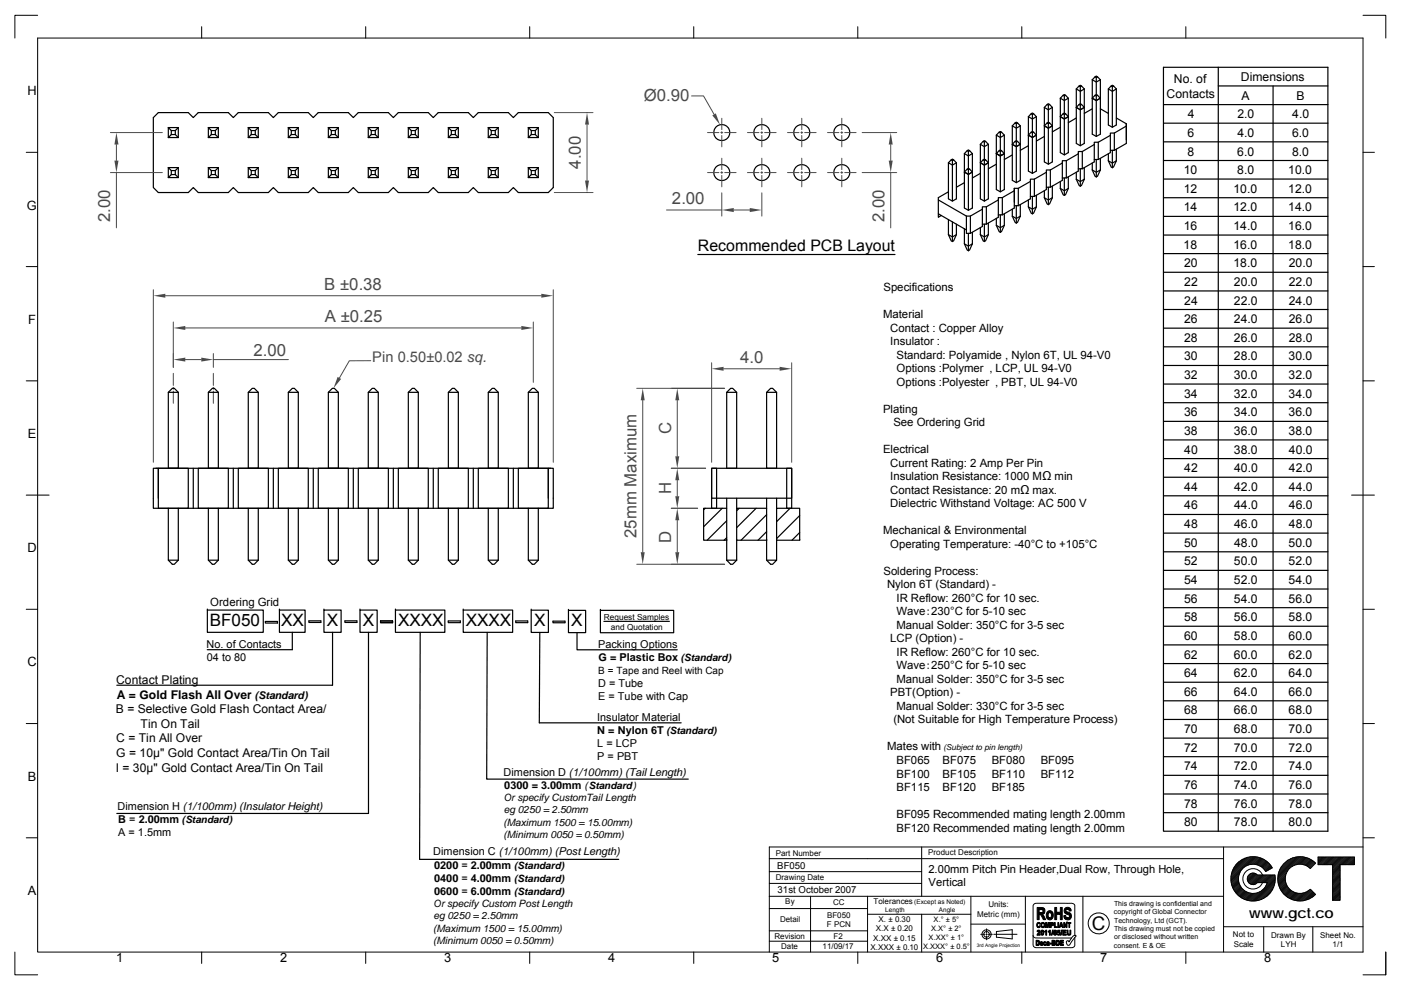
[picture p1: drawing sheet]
<svg xmlns="http://www.w3.org/2000/svg" width="297mm" height="210mm" viewBox="0 0 297 210" stroke-linecap="round" stroke-linejoin="round" font-family="sans-serif">
<path d="M36.7 75v2.9M39.3 76.3h3.4M45.2 75v2.9M45.2 76.3h16" fill="none" stroke="#4b4b4b" stroke-width=".21"/>
<g fill="#4b4b4b">
<path d="M36.7 76.3l2.6-.5v.9z"/>
<path d="M42.7 75.8l2.5 .5-2.5 .4z"/>
</g>
<path d="M32.5 61.5v36.6M35.1 62.7h79.7M117.3 61.5v36.6" fill="none" stroke="#4b4b4b" stroke-width=".21"/>
<g fill="#4b4b4b">
<path d="M114.8 62.3l2.5 .4-2.5 .4z"/>
<path d="M32.5 62.7l2.6-.4v.8z"/>
</g>
<path d="M36.7 79.2v2.6M45.2 79.2v2.6M36.7 82.2v.4M36.7 83v2.5M45.2 82.2v.4M45.2 83v2.5M142.3 107.8h5.6M142.3 119.7h11.3M143.6 110.3v6.8" fill="none" stroke="#4b4b4b" stroke-width=".21"/>
<g fill="#4b4b4b">
<path d="M143.6 107.8l.4 2.5h-.8z"/>
<path d="M143.2 117.1h.8l-.4 2.6z"/>
</g>
<path d="M142.3 82.4h11.3M142.3 99.3h7.3M143.6 84.9v11.9" fill="none" stroke="#4b4b4b" stroke-width=".21"/>
<g fill="#4b4b4b">
<path d="M143.6 82.4l.4 2.5h-.8z"/>
<path d="M143.2 96.8h.8l-.4 2.5z"/>
</g>
<path d="M142.3 99.3h7.3M142.3 107.8h5.6M143.6 101.9v3.3" fill="none" stroke="#4b4b4b" stroke-width=".21"/>
<g fill="#4b4b4b">
<path d="M143.2 105.2h.8l-.4 2.6z"/>
<path d="M143.6 99.3l.4 2.6h-.8z"/>
</g>
<g fill="none" stroke="#000" stroke-width=".25">
<path d="M33.6 99.3h6.3v8.5h-6.3zM35.7 83.2h2.1M36.5 82.4h.5l.8 .8v16.1h-2.1v-16.1zM42 99.3h6.4v8.5h-6.4zM44.2 83.2h2.1M45 82.4h.4l.9 .8v16.1h-2.1v-16.1zM50.5 99.3h6.4v8.5h-6.4zM52.6 83.2h2.2M53.5 82.4h.4l.9 .8v16.1h-2.2v-16.1zM59 99.3h6.4v8.5h-6.4zM61.1 83.2h2.1M62 82.4h.4l.8 .8v16.1h-2.1v-16.1z"/>
<path d="M67.5 99.3h6.4v8.5h-6.4zM69.6 83.2h2.1M70.5 82.4h.4l.8 .8v16.1h-2.1v-16.1zM76 99.3h6.3v8.5h-6.3zM78.1 83.2h2.1M78.9 82.4h.5l.8 .8v16.1h-2.1v-16.1zM84.5 99.3h6.3v8.5h-6.3zM86.6 83.2h2.1M87.4 82.4h.4l.9 .8v16.1h-2.1v-16.1zM92.9 99.3h6.4v8.5h-6.4zM95.1 83.2h2.1M95.9 82.4h.4l.9 .8v16.1h-2.1v-16.1z"/>
<path d="M101.4 99.3h6.4v8.5h-6.4zM103.5 83.2h2.1M104.4 82.4h.4l.8 .8v16.1h-2.1v-16.1zM109.9 99.3h6.3v8.5h-6.3zM112 83.2h2.1M112.9 82.4h.4l.8 .8v16.1h-2.1v-16.1zM150.9 99.3h1v8.5h-1zM150.9 99.3h17v6.4h-17zM154.1 83.2l.8-.8h.4l.9 .8v16.1h-2.1v-16.1h2.1M162.5 83.2h2.2M163.4 82.4h.4l.9 .8v16.1h-2.2v-16.1zM166.8 99.3h1.1v8.5h-1.1z"/>
<path d="M32.5 105.7v-6.4h1.1v6.4M35.7 107.8v11h2.1M35.7 118.8l.8 .9h.5l.8-.9M37.8 107.8v11M44.2 107.8v11l.8 .9h.4l.9-.9M44.2 118.8h2.1M46.3 107.8v11M52.6 107.8v11l.9 .9h.4l.9-.9M52.6 118.8h2.2M54.8 107.8v11M61.1 107.8v11l.9 .9h.4l.8-.9M61.1 118.8h2.1"/>
<path d="M63.2 107.8v11M69.6 107.8v11l.9 .9h.4l.8-.9M69.6 118.8h2.1M71.7 107.8v11M78.1 107.8v11l.8 .9h.5l.8-.9M78.1 118.8h2.1M80.2 107.8v11M86.6 107.8v11l.8 .9h.4l.9-.9M86.6 118.8h2.1M88.7 107.8v11M95.1 107.8v11l.8 .9h.4l.9-.9M95.1 118.8h2.1"/>
<path d="M97.2 107.8v11M103.5 107.8v11l.9 .9h.4l.8-.9M103.5 118.8h2.1M105.6 107.8v11M112 107.8v11l.9 .9h.4l.8-.9M112 118.8h2.1M114.1 107.8v11M116.2 105.7v-6.4h1.1v6.4M149.2 107.8h4.9v6.8h-4.9zM149.5 107.8l-.3 .3M153.1 107.8l-3.9 3.9M154.1 114.6h.1"/>
<path d="M154.1 105.7v2.1M154.1 114.6v4.2M154.1 118.8h2.1M154.1 110.5l-4.2 4.1M154.1 114.1l-.6 .5M156.2 118.8l-.9 .9h-.4l-.8-.9M156.2 105.7v2.1M156.2 114.6v4.2M156.2 107.8h6.3v6.8h-6.3zM156.7 107.8l-.5 .5M160.3 107.8l-4.1 4.1M162.5 114.6h.1"/>
<path d="M162.5 114.6v4.2l.9 .9h.4l.9-.9h-2.2M162.5 105.7v2.1M162.5 109.2l-5.4 5.4M162.5 112.8l-1.8 1.8M164.7 107.8h4.8v6.8h-4.8zM164.7 105.7v2.1M164.7 114.6v4.2M167.5 107.8l-2.8 2.8M169.5 114.6h.1M169.5 113l-1.6 1.6M169.5 109.4l-4.8 4.8"/>
</g>
<path d="M36.7 68.3v9.6M39.3 69.6h71.2M113.1 68.3v12.8" fill="none" stroke="#4b4b4b" stroke-width=".21"/>
<g fill="#4b4b4b">
<path d="M36.7 69.6l2.6-.5v.9z"/>
<path d="M110.5 69.1l2.6 .5-2.6 .4z"/>
<path d="M71.6 80l.7 .4-1.6 2z"/>
</g>
<path d="M78.6 76.5h-4.5l-2.1 3.7M150.9 76.9v21.2M153.4 78.2h11.9M167.9 76.9v21.2" fill="none" stroke="#4b4b4b" stroke-width=".21"/>
<path d="M33 99.3h83.8M41 99.3v8.5M49.5 99.3v8.5M58 99.3v8.5M66.4 99.3v8.5M74.9 99.3v8.5M83.4 99.3v8.5M91.9 99.3v8.5M100.4 99.3v8.5M108.8 99.3v8.5M32.5 105.7v2.1h84.8v-2.1" fill="none" stroke="#000" stroke-width=".25"/>
<g fill="#4b4b4b">
<path d="M150.9 78.2l2.5-.4v.8z"/>
<path d="M165.3 77.8l2.6 .4-2.6 .4z"/>
</g>
<g fill="none" stroke="#000" stroke-width=".25">
<path d="M228.2 18.9v11.5l.8 .5 .9-.5v-11.5M228.2 18.9l.8 .5 .9-.5M228.8 18.2l.2-.1 .3 .1M229 18.4l-.2-.2-.6 .7M229 18.4l.3-.2 .6 .7M229 18.4v3.6M231.6 16.9v11.6l.8 .4 .9-.4v-11.6M231.6 16.9l.8 .5 .9-.5M232.2 16.3l.2-.2 .3 .2M232.4 16.4l-.2-.1-.6 .6M232.4 16.4l.3-.1 .6 .6M232.4 16.4v3.7"/>
<path d="M235 18.9v7.6l.8 .5 .9-.5v-7.6M235 18.9l.8 .5 .9-.5M235.6 18.2l.2-.1 .3 .1M235.8 18.4l-.2-.2-.6 .7M235.8 18.4l.3-.2 .6 .7M235.8 18.4v8.6M32.5 24.9l1.1-1h6.3l1.1 1 1-1h6.4l1.1 1 1-1h6.4l1.1 1 1-1h6.4l1 1 1.1-1h6.4l1 1 1.1-1h6.3l1.1 1 1.1-1h6.3l1.1 1 1-1h6.4l1.1 1 1-1h6.4l1 1 1.1-1h6.3l1.1 1v14.9l-1.1 1h-6.3l-1.1-1-1 1h-6.4l-1-1-1.1 1h-6.4l-1-1-1.1 1h-6.3l-1.1-1-1.1 1h-6.3l-1.1-1-1 1h-6.4l-1.1-1-1 1h-6.4l-1-1-1.1 1h-6.4l-1-1-1.1 1h-6.4l-1-1-1.1 1h-6.3l-1.1-1zM35.7 27.1v2.1M35.7 35.5v2.2M35.7 27.1h2.1M35.7 27.1l.6 .6M35.7 35.5h2.1"/>
<path d="M35.7 35.5l.6 .7M35.7 29.2h2.1M35.7 37.7h2.1M36.3 27.7v.8M36.3 36.2v.8M36.3 27.7h.9M36.3 28.5l-.6 .7M36.3 36.2h.9M36.3 37l-.6 .7M36.3 28.5h.9M36.3 37h.9M37.2 27.7v.8"/>
<path d="M37.2 36.2v.8M37.2 28.5l.6 .7M37.2 37l.6 .7M37.8 27.1v2.1M37.8 35.5v2.2M37.8 27.1l-.6 .6M37.8 35.5l-.6 .7M44.2 27.1h2.1M44.2 35.5l.6 .7M44.2 35.5h2.1M44.2 27.1v2.1M44.2 35.5v2.2"/>
<path d="M44.2 27.1l.6 .6M44.2 29.2h2.1M44.2 37.7h2.1M44.8 27.7h.9M44.8 36.2h.9M44.8 28.5l-.6 .7M44.8 27.7v.8M44.8 36.2v.8M44.8 37l-.6 .7M44.8 28.5h.9M44.8 37h.9M45.7 37l.6 .7"/>
<path d="M45.7 27.7v.8M45.7 36.2v.8M45.7 28.5l.6 .7M46.3 27.1v2.1M46.3 35.5v2.2M46.3 27.1l-.6 .6M46.3 35.5l-.6 .7M52.6 27.1h2.2M52.6 35.5h2.2M52.6 27.1v2.1M52.6 35.5v2.2M52.6 27.1l.7 .6"/>
<path d="M52.6 35.5l.7 .7M52.6 29.2h2.2M52.6 37.7h2.2M53.3 27.7h.8M53.3 36.2h.8M53.3 28.5l-.7 .7M53.3 27.7v.8M53.3 36.2v.8M53.3 37l-.7 .7M53.3 28.5h.8M53.3 37h.8M54.1 27.7v.8"/>
<path d="M54.1 36.2v.8M54.1 28.5l.7 .7M54.1 37l.7 .7M54.8 27.1v2.1M54.8 35.5v2.2M54.8 27.1l-.7 .6M54.8 35.5l-.7 .7M61.1 27.1h2.1M61.1 35.5h2.1M61.1 27.1v2.1M61.1 35.5v2.2M61.1 27.1l.7 .6"/>
<path d="M61.1 35.5l.7 .7M61.1 29.2h2.1M61.1 37.7h2.1M61.8 27.7h.8M61.8 36.2h.8M61.8 28.5l-.7 .7M61.8 27.7v.8M61.8 36.2v.8M61.8 37l-.7 .7M61.8 28.5h.8M61.8 37h.8M62.6 27.7v.8"/>
<path d="M62.6 36.2v.8M62.6 28.5l.6 .7M62.6 37l.6 .7M63.2 27.1v2.1M63.2 35.5v2.2M63.2 27.1l-.6 .6M63.2 35.5l-.6 .7M69.6 27.1h2.1M69.6 35.5h2.1M69.6 35.5l.7 .7M69.6 27.1v2.1M69.6 35.5v2.2"/>
<path d="M69.6 27.1l.7 .6M69.6 29.2h2.1M69.6 37.7h2.1M70.3 27.7h.8M70.3 36.2h.8M70.3 28.5l-.7 .7M70.3 27.7v.8M70.3 36.2v.8M70.3 37l-.7 .7M70.3 28.5h.8M70.3 37h.8M71.1 27.7v.8"/>
<path d="M71.1 36.2v.8M71.1 28.5l.6 .7M71.1 37l.6 .7M71.7 27.1v2.1M71.7 35.5v2.2M71.7 27.1l-.6 .6M71.7 35.5l-.6 .7M78.1 27.1h2.1M78.1 35.5h2.1M78.1 27.1v2.1M78.1 35.5v2.2M78.1 27.1l.6 .6"/>
<path d="M78.1 35.5l.6 .7M78.1 29.2h2.1M78.1 37.7h2.1M78.7 27.7h.9M78.7 36.2h.9M78.7 28.5l-.6 .7M78.7 27.7v.8M78.7 36.2v.8M78.7 37l-.6 .7M78.7 28.5h.9M78.7 37h.9M79.6 27.7v.8"/>
<path d="M79.6 36.2v.8M79.6 28.5l.6 .7M79.6 37l.6 .7M80.2 27.1v2.1M80.2 35.5v2.2M80.2 27.1l-.6 .6M80.2 35.5l-.6 .7M86.6 29.2h2.1M86.6 37.7h2.1M86.6 27.1h2.1M86.6 35.5h2.1M86.6 27.1v2.1"/>
<path d="M86.6 35.5v2.2M86.6 27.1l.6 .6M86.6 35.5l.6 .7M87.2 27.7h.9M87.2 36.2h.9M87.2 28.5l-.6 .7M87.2 27.7v.8M87.2 36.2v.8M87.2 37l-.6 .7M87.2 28.5h.9M87.2 37h.9M88.1 27.7v.8"/>
<path d="M88.1 36.2v.8M88.1 28.5l.6 .7M88.1 37l.6 .7M88.7 27.1v2.1M88.7 35.5v2.2M88.7 27.1l-.6 .6M88.7 35.5l-.6 .7M95.1 29.2h2.1M95.1 37.7h2.1M95.1 27.1h2.1M95.1 35.5h2.1M95.1 27.1v2.1"/>
<path d="M95.1 35.5v2.2M95.1 27.1l.6 .6M95.1 35.5l.6 .7M95.7 27.7h.8M95.7 36.2h.8M95.7 27.7v.8M95.7 36.2v.8M95.7 28.5l-.6 .7M95.7 37l-.6 .7M95.7 28.5h.8M95.7 37h.8M96.5 27.7v.8"/>
<path d="M96.5 36.2v.8M96.5 28.5l.7 .7M96.5 37l.7 .7M97.2 27.1v2.1M97.2 35.5v2.2M97.2 27.1l-.7 .6M97.2 35.5l-.7 .7M103.5 27.1h2.1M103.5 35.5h2.1M103.5 27.1v2.1M103.5 35.5v2.2M103.5 27.1l.7 .6"/>
<path d="M103.5 35.5l.7 .7M103.5 29.2h2.1M103.5 37.7h2.1M104.2 27.7h.8M104.2 36.2h.8M104.2 27.7v.8M104.2 36.2v.8M104.2 28.5l-.7 .7M104.2 37l-.7 .7M104.2 28.5h.8M104.2 37h.8M105 27.7v.8"/>
<path d="M105 36.2v.8M105 28.5l.6 .7M105 37l.6 .7M105.6 27.1v2.1M105.6 35.5v2.2M105.6 27.1l-.6 .6M105.6 35.5l-.6 .7M112 27.1h2.1M112 35.5h2.1M112 27.1v2.1M112 35.5v2.2M112 27.1l.6 .6"/>
<path d="M112 35.5l.6 .7M112 29.2h2.1M112 37.7h2.1M112.6 27.7h.9M112.6 36.2h.9M112.6 28.5l-.6 .7M112.6 27.7v.8M112.6 36.2v.8M112.6 37l-.6 .7M112.6 28.5h.9M112.6 37h.9M113.5 27.7v.8"/>
<path d="M113.5 36.2v.8M113.5 28.5l.6 .7M113.5 37l.6 .7M114.1 27.1v2.1M114.1 35.5v2.2M114.1 27.1l-.6 .6M114.1 35.5l-.6 .7M211.2 34.8l-1.7 1M211.2 28.7l.9 .5 .8-.5M211.8 28l.3-.1 .2 .1M212.1 28.2l-.3-.2-.6 .7M212.1 28.2l.2-.2 .6 .7"/>
<path d="M212.1 28.2v3.6M212.9 28.7v3.9l-.8 .5-.9-.5v-3.9M214.6 32.9l-1.7 .9M214.6 26.7l.9 .5 .8-.5M215.2 30l.3-.2 .2 .2M215.2 26.1l.3-.2 .2 .2M215.2 30l.3 .1 .2-.1 .6 .6-.8 .5-.9-.5zM215.5 26.2l-.3-.1-.6 .6M215.5 26.2l.2-.1 .6 .6M215.5 26.2v3.6M215.5 30.1v8.6M215.9 39.9v3.7h-.8"/>
<path d="M215.9 39.9h-.8v3M216.3 26.7v11.6l-.8 .4-.9-.4v-11.6M218 30.9l-1.7 1M218 24.8v11.5l.9 .5 .8-.5v-11.5M218 24.8l.9 .4 .8-.4M218.5 38.5l-2.6 1.4M218.5 38.5v3.7l-2.6 1.4M218.6 28l.3-.1 .2 .1M218.6 24.1l.3-.1 .2 .1M218.6 28l.3 .2 .2-.2 .6 .7-.8 .5-.9-.5zM218.9 24.3l-.3-.2-.6 .7M218.9 24.3l.2-.2 .6 .7"/>
<path d="M218.9 24.3v3.6M218.9 28.2v8.6M219.3 38v3.7h-.8M219.3 38h-.8v.5M221.4 28.9l-1.7 1M221.4 22.8v11.5l.9 .5 .8-.5v-11.5M221.4 22.8l.9 .5 .8-.5M221.8 36.5l-2.5 1.5M221.8 36.5v3.7l-2.5 1.5M222 26.1l.3-.2 .2 .2M222 22.1l.3-.1 .2 .1M222 26.1l.3 .1 .2-.1 .6 .6-.8 .5-.9-.5z"/>
<path d="M222.3 22.3l-.3-.2-.6 .7M222.3 22.3l.2-.2 .6 .7M222.3 22.3v3.6M222.3 26.2v8.6M222.3 39.7v3.7M222.7 36.1v3.6h-.9M222.7 36.1h-.9v.4M223.1 39.5v2.4M224.8 27l-1.7 1M224.8 20.8v11.6l.9 .5 .8-.5v-11.6M224.8 20.8l.9 .5 .8-.5M224.8 38.5v1.5"/>
<path d="M224.8 40l.9 .5 .8-.5M224.8 40l.6 1.3 .3 .1M225.2 34.6l-2.5 1.5M225.2 34.6v3.7l-2.5 1.4M225.4 24.1l.3-.1 .2 .1M225.4 20.2l.3-.1 .2 .1M225.4 24.1l.3 .2 .2-.2 .6 .7-.8 .4-.9-.4zM225.7 20.3l-.3-.1-.6 .6M225.7 20.3l.2-.1 .6 .6M225.7 20.3v3.7M225.7 24.3v8.6M225.7 37.7v3.7"/>
<path d="M226.1 34.1v3.6h-.9M226.1 34.1h-.9v.5M226.5 37.5v2.5M226.5 40l-.6 1.3-.2 .1M228.2 25l-1.7 1M228.2 36.5v1.5M228.2 38l.8 .5 .9-.5M228.2 38l.6 1.3 .2 .2M228.6 32.6v3.7l-2.5 1.4M228.6 32.6l-2.5 1.5M228.8 22.1l.2-.1 .3 .1M228.8 22.1l.2 .2 .3-.2 .6 .7-.9 .5-.8-.5z"/>
<path d="M229 22.3v8.6M229 35.8v3.7M229.5 32.1v3.7h-.9M229.5 32.1h-.9v.5M229.9 35.5v2.5M229.9 38l-.6 1.3-.3 .2M231.6 23.1l-1.7 1M231.6 36.1l.6 1.3 .2 .1M231.6 34.6v1.5M231.6 36.1l.8 .4 .9-.4M232 30.7v3.6l-2.5 1.5M232 30.7l-2.5 1.4"/>
<path d="M232.2 20.2l.2-.1 .3 .1M232.2 20.2l.2 .1 .3-.1 .6 .6-.9 .5-.8-.5zM232.4 20.3v8.6M232.4 33.8v3.7M232.9 30.2v3.6h-.9M232.9 30.2h-.9v.5M233.3 36.1l-.6 1.3-.3 .1M233.3 33.6v2.5M233.3 23.1l1.7 1M235 32.6v1.5M235 34.1l.8 .5 .9-.5M235 34.1l.6 1.3 .2 .2"/>
<path d="M235.4 28.7v3.7l-2.5 1.4M235.4 28.7l-2.5 1.5M235.8 31.9v3.7M236.3 28.2v3.7h-.9M236.3 28.2h-.9v.5M236.7 31.6v2.5M236.7 34.1l-.6 1.3-.3 .2M236.7 25l2.1 1.3v4.1l-2.5 1.5M238.8 26.7l-2.5 1.5M214.6 44.4v1.5M214.6 45.9l.9 .4 .8-.4M214.6 45.9l.6 1.3 .3 .1"/>
<path d="M215.5 43.6v3.7M216.3 43.4v2.5M216.3 45.9l-.6 1.3-.2 .1M218 42.4v1.5M218 43.9l.9 .5 .8-.5M218 43.9l.6 1.3 .3 .1M218.9 41.7v3.6M219.7 41.4v2.5M219.7 43.9l-.6 1.3-.2 .1M221.4 40.5v1.4M221.4 41.9l.9 .5 .8-.5M221.4 41.9l.6 1.4 .3 .1"/>
<path d="M223.1 41.9l-.6 1.4-.2 .1"/>
</g>
<path d="M117.5 23.9h8.2M124.5 26.4v11.9M117.5 40.8h8.2" fill="none" stroke="#4b4b4b" stroke-width=".21"/>
<g fill="#4b4b4b">
<path d="M124.5 23.9l.4 2.5h-.9z"/>
<path d="M124 38.3h.9l-.4 2.5z"/>
</g>
<g fill="none" stroke="#000" stroke-width=".25">
<path d="M201.1 34.5l.8 .5 .9-.5M201.7 33.9l.2-.2 .3 .2M201.9 34l-.2-.1-.6 .6M201.9 34l.3-.1 .6 .6M201.9 34v8.7M202.8 34.5v7.7l-.9 .5-.8-.5v-7.7M204.5 38.7l-1.7 1M204.5 32.6l.8 .5 .9-.5M205.1 35.9l.2-.2 .3 .2M205.1 31.9l.2-.1 .3 .1M205.1 35.9l.2 .1 .3-.1 .6 .6-.9 .5-.8-.5zM205.3 32.1l-.2-.2-.6 .7"/>
<path d="M205.3 32.1l.3-.2 .6 .7M205.3 32.1v3.6M205.3 36v8.6M206.2 32.6v11.5l-.9 .5-.8-.5v-11.5M207.9 36.8l-1.7 .9M207.9 30.6l.8 .5 .8-.5M208.4 33.9l.3-.2 .3 .2M208.4 30l.3-.2 .3 .2M208.4 33.9l.3 .1 .3-.1 .5 .6-.8 .5-.8-.5zM208.7 30.1l-.3-.1-.5 .6M208.7 30.1l.3-.1 .5 .6M208.7 30.1v3.6"/>
<path d="M208.7 34v8.7M209.5 30.6v11.6l-.8 .5-.8-.5v-11.6M211.2 32.6l.9 .5 .8-.5M211.8 31.9l.3-.1 .2 .1M212.1 32.1l-.3-.2-.6 .7M212.1 32.1l.2-.2 .6 .7M212.1 32.1v8.6M212.9 32.6v7.6l-.8 .5-.9-.5v-7.6M215.1 39.9v4.2l-2.6 1.5M198.9 42.4l6 3.4M199.6 45.7l-.7 .4v-.8l6 3.5M201.1 49.8l.8 .5 .9-.5"/>
<path d="M201.1 49.8l.6 1.3 .2 .1M201.1 46.6v3.2M201.1 40.7l-2.2 1.2v3.4M201.9 47.1v4.1M202.8 47.5v2.3M202.8 49.8l-.6 1.3-.3 .1M204.5 51.7l.8 .5 .9-.5M204.5 51.7l.6 1.3 .2 .2M204.5 48.5v3.2M204.9 45.8h.8M205.3 49.5v3.7M205.7 45.8v3.7h-.8v-3.7"/>
<path d="M206.2 49.3v2.4M206.2 51.7l-.6 1.3-.3 .2M207.9 48.3v1.5M207.9 49.8l.8 .5 .8-.5M207.9 49.8l.5 1.3 .3 .1M208.3 44.4l-2.6 1.4M208.3 44.4v3.6l-2.6 1.5M208.7 47.5v3.7M209.1 43.9v3.6h-.8M209.1 43.9h-.8v.5M209.5 47.3v2.5M209.5 49.8l-.5 1.3-.3 .1"/>
<path d="M211.2 46.3v1.5M211.2 47.8l.9 .5 .8-.5M211.2 47.8l.6 1.3 .3 .2M211.7 42.4v3.7l-2.6 1.4M211.7 42.4l-2.6 1.5M212.1 45.6v3.7M212.5 41.9v3.7h-.8M212.5 41.9h-.8v.5M212.9 45.3v2.5M212.9 47.8l-.6 1.3-.2 .2M215.1 40.5l-2.6 1.4"/>
</g>
<path d="M23.4 28.1h11M23.4 36.6h11M24.7 30.7v3.4M24.7 36.6v11.7" fill="none" stroke="#4b4b4b" stroke-width=".21"/>
<g fill="#4b4b4b">
<path d="M24.7 28.1l.4 2.6h-.8z"/>
<path d="M24.3 34.1h.8l-.4 2.5z"/>
</g>
<g fill="none" stroke="#000" stroke-width=".21">
<path d="M8 8.1h281v193.8h-281zM8 3.2h-4.8v4.9M42.8 5.7v2.4M77.5 5.7v2.4M112.3 5.7v2.4M147.1 5.7v2.4M181.9 5.7v2.4M216.6 5.7v2.4M251.4 5.7v2.4M289 3.2h4.8v4.9M5.6 32.3h2.4M289 32.3h2.4"/>
<path d="M5.6 56.5h2.4M289 56.5h2.4M5.6 80.8h2.4M289 80.8h2.4M5.6 105h4.8M286.6 105h4.8M5.6 129.2h2.4M289 129.2h2.4M5.6 153.5h2.4M289 153.5h2.4M5.6 177.7h2.4M195.4 179.6v10.5"/>
<path d="M259.4 179.6v22.3M289 179.6h-125.9v22.3M289 177.7h2.4M163.1 182.1h96.3M163.1 190.1h96.3M163.1 192.7h20.8M163.1 197.4h20.8M163.1 187.4h32.3M163.1 184.9h32.3M163.1 199.6h20.8M171.9 190.1v11.8M183.9 190.1v11.8"/>
<path d="M183.9 193.9h21.9M195.4 193.9v8M205.8 196h11.6M205.8 190.1v11.8M207.9 198.2h.9M209 198.2h.3M209.2 197v.8M209.2 198v.3M209.2 198.5v.8M209.5 198.2h.9M210.7 198.2h4.9M211.3 197.6l3.3-.4v1.9l-3.3-.3z"/>
<path d="M217.4 190.1v11.8M219 198.4l.1 .1a.82 .82 0 0 0 1.2 .4l6.9 .1M226.1 199.7a.29 .29 0 0 1 .3-.2 .29 .29 0 0 1 .3 .3l.3-.6a1.14 1.14 0 0 1 1.1-.8v.2l-1.3 1.8a.41 .41 0 0 1-.4 .1 .41 .41 0 0 1-.3-.4zM227.9 198.4v-6.4a1.95 1.95 0 0 0-2-.4h-5.8a.91 .91 0 0 0-.9 .2 .91 .91 0 0 0-.2 1.1v6.8a.94 .94 0 0 0 .4 1.2l7.4 .1a.82 .82 0 0 0 .9-.2 .82 .82 0 0 0 .2-.8v-1.2M229.6 190.1v11.8M259.4 196.6h29.6M267.9 196.6v5.3M278.3 196.6v5.3M3.2 201.9v4.9h4.8M42.8 201.9v2.5M77.5 201.9v2.5M112.3 201.9v2.5"/>
<path d="M147.1 201.9v2.5M181.9 201.9v2.5M216.6 201.9v2.5M251.4 201.9v2.5M293.8 206.8v-4.9v4.9h-4.8"/>
<circle cx="209.2" cy="198.2" r=".6"/>
<circle cx="209.2" cy="198.2" r=".97"/>
<circle cx="233" cy="195.8" r="2.23"/>
</g>
<g fill="#000" stroke="#000" stroke-width=".21">
<path d="M219.9 197.4h.3l-.1 .2h-.2z" fill-rule="evenodd"/>
<path d="M219.7 199.4l.6 .2h-.4v.7l.4 .1-.1 .1h-.5z" fill-rule="evenodd"/>
<path d="M220 195.7h.3l.2 .1-.4 .1-.1 .2 .1 .4 .4 .1-.2 .2-.3-.1-.2-.3z" fill-rule="evenodd"/>
<path d="M220 197.4a.35 .35 0 0 1 .5 0 .35 .35 0 0 1-.1 .5l-.2 .3h.3v.2h-.6l.4-.8z" fill-rule="evenodd"/>
<path d="M219.9 199.6h.4v.8l-.4-.1 .3-.1a.39 .39 0 0 0-.3-.6z" fill-rule="evenodd"/>
<path d="M220.2 196.6l.2-.3 .2 .1-.1 .2z" fill-rule="evenodd"/>
<path d="M220.2 195.8h.3l.1 .2z" fill-rule="evenodd"/>
<path d="M220.6 199.9h.2l-.1 .2h.4v.1h-.4l.4 .2-.1 .1-.4-.1z" fill-rule="evenodd"/>
<path d="M219.9 192.5h1.3l.3 .4h-1.2v.7h1.1l-.3 .4h-.8v1.1h-.4z" fill-rule="evenodd"/>
<path d="M220.7 195.9l.4-.1a.38 .38 0 0 0-.2 .4 .38 .38 0 0 0 .2 .4h.3l-.2 .2-.3-.1-.2-.4z" fill-rule="evenodd"/>
<path d="M220.6 199.8h.4l.1 .3h-.4l.2-.1-.3-.1z" fill-rule="evenodd"/>
<path d="M220.8 197.4l.3-.1 .1 .1-.3 .1v.6l.3 .1-.1 .2-.4-.3z" fill-rule="evenodd"/>
<path d="M220.4 194h.7l.6 1.1h-.5l-.5-1z" fill-rule="evenodd"/>
<path d="M220.8 195.8a.5 .5 0 0 1 .7 0 .5 .5 0 0 1 0 .7l-.4 .1 .2-.2v-.4z" fill-rule="evenodd"/>
<path d="M221 197.4l.3 .1-.1 .7h-.2l.1-.2z" fill-rule="evenodd"/>
<path d="M221.3 199.9h.2l-.1 .4 .4 .1-.1 .1-.4-.1z" fill-rule="evenodd"/>
<path d="M220.6 192.9h.9l-.1 .7h-1.1h.7l.1-.2-.1-.4z" fill-rule="evenodd"/>
<path d="M221.5 197.5l.2 .1-.2 .1z" fill-rule="evenodd"/>
<path d="M221.3 199.8l.3-.1 .2 .3-.5-.1z" fill-rule="evenodd"/>
<path d="M221.5 197.5l.4-.2v1.1h-.2v-.8z" fill-rule="evenodd"/>
<path d="M221.7 195.7h.3l-.2 1h-.1z" fill-rule="evenodd"/>
<path d="M222 195.7v1l-.2-.8z" fill-rule="evenodd"/>
<path d="M222 199.8l.3-.1 .1 .2-.3 .1-.2-.1z" fill-rule="evenodd"/>
<path d="M222.2 197.5l.3 .1-.3 .1z" fill-rule="evenodd"/>
<path d="M222.2 199.9h.2l.1 .5h-.3l.1-.2-.3-.1 .3-.1z" fill-rule="evenodd"/>
<path d="M222.3 195.7h.2l-.3 1h-.2z" fill-rule="evenodd"/>
<path d="M222.5 195.7v1h-.1v-.8z" fill-rule="evenodd"/>
<path d="M222 193.4a.67 .67 0 0 1 1.2 .1l-.6 .1a.61 .61 0 0 0-.4 .5 .61 .61 0 0 0 .4 .6h-.6l-.2-.7z" fill-rule="evenodd"/>
<path d="M222.2 197.5l.5-.2v1.1h-.2v-.8z" fill-rule="evenodd"/>
<path d="M223.2 197.3h.1l-.2 1.1h-.2z" fill-rule="evenodd"/>
<path d="M222.7 195.7h.5l.2 .1h-.5v.4h.5l-.5 .1v.4h-.2z" fill-rule="evenodd"/>
<path d="M222.6 193.6l.6-.1a.92 .92 0 0 1 0 1.1 .92 .92 0 0 1-1 .4l-.2-.3h.6a.63 .63 0 0 0 .3-.6 .63 .63 0 0 0-.3-.5z" fill-rule="evenodd"/>
<path d="M223 195.8h.4v.4h-.5l.3-.1z" fill-rule="evenodd"/>
<path d="M223 199.4l.7 .2h-.5v.3h.5v.2h-.5v.2h.6l-.2 .2h-.6z" fill-rule="evenodd"/>
<path d="M223.3 199.6h.4v.3h-.5l.3-.1v-.2z" fill-rule="evenodd"/>
<path d="M223.5 195.7h.2v.9h.5v.1h-.7z" fill-rule="evenodd"/>
<path d="M223.6 197.7h.3z" fill-rule="evenodd"/>
<path d="M223.5 197.4l.3-.1 .2 .1-.4 .1v.2l.4 .1-.4 .1 .1 .3h-.3v-.1z" fill-rule="evenodd"/>
<path d="M223.7 197.8h.3a.34 .34 0 0 1 0 .4 .34 .34 0 0 1-.5 .1l-.1-.1 .4-.1z" fill-rule="evenodd"/>
<path d="M223.7 197.4l.3 .1z" fill-rule="evenodd"/>
<path d="M223.6 192.5h.4v1l.8 .4h-.8v1.2h-.4z" fill-rule="evenodd"/>
<path d="M223.9 199.4l.7 .2h-.5v.7l.5 .1-.1 .1h-.6z" fill-rule="evenodd"/>
<path d="M224.3 195.7h.2v1h-.2z" fill-rule="evenodd"/>
<path d="M224.1 198.1l.6 .1-.4 .2z" fill-rule="evenodd"/>
<path d="M224.4 197.7h.2z" fill-rule="evenodd"/>
<path d="M224.2 199.6h.4v.8l-.5-.1h.3l.1-.2v-.4z" fill-rule="evenodd"/>
<path d="M224.5 197.8h.2v.4h-.2l.1-.1z" fill-rule="evenodd"/>
<path d="M224.3 197.3h.4v.2h-.3v.2l.3 .1-.5 .1z" fill-rule="evenodd"/>
<path d="M225.1 197.3h.1l-.2 1.1h-.2z" fill-rule="evenodd"/>
<path d="M224.9 195.7h.2l-.2 .6 .3 .2h-.4l-.1 .2h-.1z" fill-rule="evenodd"/>
<path d="M225.1 195.7l.3 1h-.2l-.3-.4h.2l-.1-.4z" fill-rule="evenodd"/>
<path d="M224.8 192.5h.4v2.6h-.4v-1.2l-.8-.4h.8z" fill-rule="evenodd"/>
<path d="M224.8 199.4h.7v.2h-.5v.3h.4v.2h-.4v.2h.5v.2h-.7z" fill-rule="evenodd"/>
<path d="M225.5 195.7h.2v1h-.2z" fill-rule="evenodd"/>
<path d="M225.7 195.7l.4 .7v.3l-.4-.7z" fill-rule="evenodd"/>
<path d="M225.5 194.2h.4l.1 .3 .4 .2h-.7z" fill-rule="evenodd"/>
<path d="M225.3 197.3h.8v.1h-.6v.3h.5v.2h-.5v.3h.6v.2h-.8z" fill-rule="evenodd"/>
<path d="M226.1 195.7v1h.1v-1z" fill-rule="evenodd"/>
<path d="M225.7 192.8a.79 .79 0 0 1 1.3 .1h-.7a.28 .28 0 0 0-.3 .3 .28 .28 0 0 0 .3 .2 .82 .82 0 0 1 .8 1.2 .82 .82 0 0 1-1.4 .1h.7a.38 .38 0 0 0 .4-.5 .38 .38 0 0 0-.5-.3l-.3-.1a.77 .77 0 0 1-.3-1z" fill-rule="evenodd"/>
<path d="M226.3 197.3h.1l.1 .8 .2 .1h-.4z" fill-rule="evenodd"/>
<path d="M226.3 192.9h.7l.1 .3h-.4l-.2-.3z" fill-rule="evenodd"/>
<path d="M226.8 197.3h.2v.8a.42 .42 0 0 1-.6 .2l.4-.2z" fill-rule="evenodd"/>
<path d="M226.4 195.7h.7v.1h-.3v.9h-.2v-.9h-.2z" fill-rule="evenodd"/>
<path d="M220.9 200.3l.2 .1h-.3z" fill-rule="evenodd"/>
<path d="M221.7 200.2l.1 .2h-.3z" fill-rule="evenodd"/>
<path d="M221.9 200.4l.4 .1z" fill-rule="evenodd"/>
<path d="M221.9 200.2h.4l-.2 .2h.4v.1l-.6-.1z" fill-rule="evenodd"/>
<path d="M222.6 200h.3v.2h-.3z" fill-rule="evenodd"/>
<path d="M223.4 200.1h.3l.1 .2h-.6h.4l-.1-.2z" fill-rule="evenodd"/>
</g>
<g fill="none" stroke="#000" stroke-width=".25">
<circle cx="153" cy="28.1" r="1.7"/>
<circle cx="153" cy="36.6" r="1.69"/>
<circle cx="161.5" cy="28.1" r="1.7"/>
<circle cx="161.5" cy="36.6" r="1.69"/>
<circle cx="170" cy="28.1" r="1.7"/>
<circle cx="170" cy="36.6" r="1.7"/>
<circle cx="178.5" cy="28.1" r="1.7"/>
<circle cx="178.5" cy="36.6" r="1.69"/>
</g>
<path d="M151 24.5l.8-.4 .9 2.4z" fill="#4b4b4b"/>
<path d="M146.6 20.3h2.6l2.2 4M182.8 36.6h7.3M182.8 28.1h7.3M188.8 30.7v3.4M188.8 36.6v11.7" fill="none" stroke="#4b4b4b" stroke-width=".21"/>
<g fill="#4b4b4b">
<path d="M188.8 28.1l.5 2.6h-.9z"/>
<path d="M188.4 34.1h.9l-.5 2.5z"/>
</g>
<path d="M141.3 44.5h11.7M153 40.9v4.9M155.6 44.5h3.4M161.5 40.9v4.9" fill="none" stroke="#4b4b4b" stroke-width=".21"/>
<g fill="#4b4b4b">
<path d="M159 44.1l2.5 .4-2.5 .5z"/>
<path d="M153 44.5l2.6-.4v.9z"/>
</g>
<g fill="none" stroke="#4b4b4b" stroke-width=".21">
<path d="M150 28.1h2.4M150 36.6h2.4M152.8 28.1h.4M152.8 36.6h.4M153 25.1v2.4M153 27.9v.4M153 28.7v2.4M153 33.6v2.4M153 36.4v.4M153 37.2v2.4M153.6 28.1h2.5M153.6 36.6h2.5"/>
<path d="M158.5 28.1h2.4M158.5 36.6h2.4M161.3 28.1h.4M161.3 36.6h.4M161.5 25.1v2.4M161.5 27.9v.4M161.5 28.7v2.4M161.5 33.6v2.4M161.5 36.4v.4M161.5 37.2v2.4M162.1 28.1h2.4M162.1 36.6h2.4"/>
<path d="M167 28.1h2.4M167 36.6h2.4M169.8 28.1h.4M169.8 36.6h.4M170 25.1v2.4M170 27.9v.4M170 28.7v2.4M170 33.6v2.4M170 36.4v.4M170 37.2v2.4M170.6 28.1h2.4M170.6 36.6h2.4"/>
<path d="M175.5 28.1h2.4M175.5 36.6h2.4M178.3 28.1h.4M178.3 36.6h.4M178.5 25.1v2.4M178.5 27.9v.4M178.5 28.7v2.4M178.5 33.6v2.4M178.5 36.4v.4M178.5 37.2v2.4M179.1 28.1h2.4M179.1 36.6h2.4"/>
<path d="M135 82.4h18.6M136.3 84.9v32.2M135 119.7h18.6"/>
</g>
<g fill="none" stroke="#000" stroke-width=".25">
<path d="M246.7 14.3h34.8v162h-34.8zM258.3 18.2h23.2M258.3 14.3v162M269.9 18.2v158.1M246.7 22.2h34.8M246.7 26.1h34.8M246.7 30.1h34.8M246.7 34h34.8M246.7 38h34.8M148 54h41.8M246.7 41.9h34.8M246.7 45.9h34.8"/>
<path d="M246.7 49.9h34.8M246.7 53.8h34.8M246.7 57.7h34.8M246.7 61.7h34.8M246.7 65.6h34.8M246.7 69.6h34.8M246.7 73.6h34.8M246.7 77.5h34.8M246.7 81.5h34.8M246.7 85.4h34.8M246.7 89.4h34.8M246.7 93.3h34.8"/>
<path d="M246.7 97.3h34.8M246.7 101.2h34.8M246.7 105.2h34.8M246.7 109.1h34.8M246.7 113.1h34.8M246.7 117h34.8M44 129.4h11.8v4.7h-11.8zM44 129.4h.1M56.3 131.8h2.5v.4h-2.5zM59.2 129.4h5.5v4.7h-5.5zM59.2 129.4h.1M62 134.1v3.7h-18.1"/>
<path d="M65.5 131.7h2.5v.3h-2.5zM68.7 129.4h3.6v4.7h-3.6zM68.7 129.4h.1M70.5 134.1v11.2h-45.7M73.1 131.7h2.6v.3h-2.6zM76.3 129.4h3.7v4.7h-3.7zM76.3 129.4h.1M78.1 134.1v38.4h-53.3M80.7 131.7h2.5v.4h-2.5zM83.8 129.4h10.5v4.7h-10.5zM83.8 129.4h.1M89.1 134.1l-.1 48.2h42.2"/>
<path d="M95 131.7h2.6v.4h-2.6zM98.2 129.4h10.5v4.7h-10.5zM98.2 129.4h.1M103.3 134.1l-.1 31.2h42.7M109.3 131.7h2.6v.4h-2.6zM112.6 129.4h3.7v4.7h-3.7zM112.6 129.4h.1M114.4 134.1l-.1 19.2h30.1M117.2 131.7h2.6v.4h-2.6zM120.5 129.5h3.7v4.7h-3.7zM120.5 129.5h.1M122.3 134.2v3.6h21.3"/>
<path d="M127.3 129.5h15.5v4.7h-15.5zM127.3 129.5h.1M128 131.8h13.9M246.7 121h34.8M246.7 124.9h34.8M246.7 128.9h34.8M246.7 132.8h34.8M246.7 136.8h34.8M246.7 140.7h34.8M246.7 144.7h34.8M246.7 148.6h34.8M246.7 152.6h34.8"/>
<path d="M246.7 156.6h34.8M246.7 160.5h34.8M246.7 164.5h34.8M246.7 168.4h34.8M246.7 172.4h34.8"/>
</g>
<g fill="none" stroke="#000" stroke-width=".21">
<path d="M262.1 183.4a4.7 4.7 0 0 1 7.6 .7l-1.3 .8a3.1 3.1 0 0 0-4.9-.7 3.1 3.1 0 0 0 .6 4.9 3.1 3.1 0 0 0 4.6-1.9h-2.1a1.22 1.22 0 0 1-1.8 .1 1.22 1.22 0 0 1 0-1.8 1.22 1.22 0 0 1 1.8 .1h3.7a4.7 4.7 0 0 1-5.9 5.3 4.7 4.7 0 0 1-2.3-7.5zM262.6 186.3l-1.4 1.4M262.6 186.5l-1.4 1.4M262.6 186l-1.5 1.5M262.6 186.7l-1.3 1.4M262.6 186.9l-1.3 1.3M262.7 185.7l-1.7 1.6M262.7 187.1l-1.3 1.3M262.7 187.3l-1.2 1.2M262.8 185.4l-1.8 1.7M262.8 182.7l-.8 .8M262.8 187.5l-1.2 1.2"/>
<path d="M262.8 187.7l-1.1 1.2M262.9 187.8l-1.2 1.2M263 184.9l-2 2M263 188l-1.1 1.1M263.1 188.1l-1.1 1.2M263.2 188.3l-1.1 1.1M263.3 188.4l-1.1 1.1M263.4 188.5l-1.1 1.2M263.5 182.3l-2 1.9M263.5 188.6l-1.1 1.2M263.7 188.8l-1.2 1.1M263.8 188.9l-1.1 1.1"/>
<path d="M263.9 182l-2.6 2.6M263.9 189l-1.1 1.1M264.1 189.1l-1.2 1.1M264.2 189.2l-1.1 1.1M264.3 181.9l-3.1 3.1M264.4 189.2l-1.2 1.2M264.6 189.3l-1.2 1.2M264.6 181.8l-3.5 3.5M264.7 189.4l-1.2 1.2M264.9 181.8l-3.9 3.8M264.9 189.4l-1.2 1.3M265.1 189.4l-1.3 1.3"/>
<path d="M265.2 181.7l-4.2 4.2M265.3 185.3l-.8 .7M265.3 189.5l-1.3 1.3M265.5 181.7l-4.5 4.5M265.6 185.2l-1.1 1.1M265.6 189.5l-1.4 1.4M265.7 181.7l-4.7 4.7M265.8 189.5l-1.4 1.4M265.8 185.2l-1.3 1.3M265.9 181.7l-4.9 5M266 185.2l-1.5 1.5M266.1 189.5l-1.5 1.5"/>
<path d="M266.1 181.7l-1.9 2M266.2 185.3l-1.6 1.6M266.3 185.4l-1.7 1.7M266.4 181.7l-1.8 1.8M266.4 189.4l-1.6 1.6M266.5 185.5l-1.7 1.7M266.6 181.8l-1.6 1.6M266.6 185.6l-1.7 1.7M266.7 189.3l-1.7 1.8M266.8 181.8l-1.5 1.5M266.8 185.6l-1.8 1.8M267 181.9l-1.5 1.4"/>
<path d="M267.1 185.6l-1.9 1.9M267.1 189.2l-1.9 1.9M267.1 181.9l-1.3 1.4M267.3 185.6l-2 2M267.3 182l-1.3 1.3M267.5 182.1l-1.3 1.3M267.5 185.6l-2 2M267.7 182.1l-1.3 1.3M267.7 185.6a2.17 2.17 0 0 0-3.3-.9 2.17 2.17 0 0 0 0 3.4 2.17 2.17 0 0 0 3.3-.9M267.8 185.6l-2.1 2M267.8 182.2l-1.2 1.2M268 182.3l-1.2 1.2"/>
<path d="M268 185.6l-1.9 2M268.1 182.4l-1.2 1.2M268.3 185.6l-1.6 1.6M268.3 182.5l-1.2 1.1M268.4 182.6l-1.1 1.1M268.5 185.6l-1.6 1.6M268.5 182.7l-1.1 1.1M268.7 182.8l-1.2 1.1M268.7 185.6l-1.6 1.6M268.8 182.9l-1.1 1.1M268.9 183l-1.1 1.2M269 185.6l-1.6 1.6"/>
<path d="M269 183.1l-1.1 1.2M269.2 183.3l-1.2 1.1M269.2 185.6l-1.6 1.6M269.3 183.4l-1.2 1.1M269.4 183.5l-1.2 1.2M269.4 189.2l-.9 1M269.5 185.6l-1.6 1.6M269.5 183.6l-1.2 1.2M269.6 183.8l-.8 .8M269.7 183.9l-.4 .4M269.7 185.6l-1.6 1.6M269.9 188.6l-2.1 2"/>
<path d="M269.9 185.6l-1.6 1.6M270 188.1l-2.6 2.7M270.2 187.8l-3.2 3.1M270.2 185.6l-1.6 1.6M270.3 187.4l-3.6 3.6M270.3 185.7l-1.7 1.7M270.3 187.1l-3.9 4M270.3 185.9l-1.9 1.9M270.4 186.1l-5 5M270.4 186.6l-4.5 4.5M270.4 186.9l-4.3 4.2M270.4 186.4l-4.8 4.7"/>
<path d="M272.1 183.3a4.7 4.7 0 0 1 6.8-.2l-1.1 1.1a3.1 3.1 0 0 0-4.4 0 3.1 3.1 0 0 0 0 4.4 3.1 3.1 0 0 0 4.4 0l1.1 1.1a4.7 4.7 0 0 1-6.5 .1 4.7 4.7 0 0 1-.3-6.5zM272.5 186.4l-1.4 1.4M272.5 186.6l-1.3 1.4M272.5 186.1l-1.4 1.5M272.5 185.9l-1.5 1.5M272.5 186.8l-1.2 1.3M272.6 187.1l-1.3 1.2M272.6 185.6l-1.6 1.6M272.6 187.2l-1.2 1.3M272.7 187.4l-1.2 1.2M272.7 187.6l-1.1 1.2M272.7 185.2l-1.7 1.8"/>
<path d="M272.8 187.8l-1.1 1.1M272.9 187.9l-1.2 1.2M273 188.1l-1.2 1.1M273 184.7l-2.1 2.1M273.1 188.2l-1.2 1.1M273.1 182.4l-1.5 1.5M273.2 188.3l-1.1 1.2M273.3 188.5l-1.1 1.1M273.4 188.6l-1.1 1.1M273.5 188.7l-1.1 1.2M273.7 188.8l-1.2 1.2M273.7 182.1l-2.4 2.4"/>
<path d="M273.8 188.9l-1.1 1.2M274 189l-1.2 1.2M274.1 182l-2.9 2.9M274.1 189.1l-1.2 1.2M274.3 189.2l-1.2 1.2M274.4 181.8l-3.3 3.4M274.4 189.3l-1.2 1.1M274.6 189.3l-1.2 1.2M274.7 181.8l-3.7 3.7M274.8 189.4l-1.2 1.2M275 189.4l-1.3 1.3M275 181.7l-4 4.1"/>
<path d="M275.2 189.5l-1.3 1.3M275.3 181.7l-4.4 4.4M275.4 189.5l-1.3 1.3M275.5 181.7l-4.6 4.6M275.6 189.5l-1.4 1.4M275.8 181.7l-4.9 4.8M275.9 189.5l-1.5 1.5M276 181.7l-2.1 2.1M276.2 189.4l-1.6 1.6M276.2 181.7l-1.8 1.8M276.4 181.8l-1.6 1.6M276.5 189.4l-1.7 1.6"/>
<path d="M276.6 181.8l-1.5 1.5M276.8 181.8l-1.4 1.5M276.9 189.2l-1.9 1.9M277 181.9l-1.4 1.4M277.2 182l-1.4 1.3M277.3 182l-1.2 1.3M277.4 188.9l-2.1 2.2M277.5 182.1l-1.3 1.3M277.7 182.2l-1.3 1.2M277.8 182.3l-1.2 1.2M277.9 188.7l-2.4 2.4M278 182.4l-1.2 1.1"/>
<path d="M278 188.8l-2.3 2.3M278.1 188.9l-2.1 2.2M278.1 182.4l-1.1 1.2M278.3 189l-2.1 2.1M278.3 182.5l-1.2 1.2M278.4 189.2l-1.9 1.8M278.4 182.6l-1.1 1.2M278.5 189.3l-1.7 1.6M278.6 182.7l-1.2 1.2M278.6 189.4l-1.4 1.4M278.7 182.8l-1.1 1.2M278.7 189.5l-1.1 1.1"/>
<path d="M278.8 183l-1.1 1.1M278.8 189.6l-.6 .7M279.5 181.8v1.6h3v7.6h1.6v-7.6M279.5 181.8h7.7v1.6h-3.1M279.5 181.8h.1M279.7 181.8l-.2 .3M280 181.8l-.5 .5M280.2 181.8l-.7 .7M280.5 181.8l-1 1M280.7 181.8l-1.2 1.2M280.9 181.8l-1.4 1.5M281.2 181.8l-1.6 1.6"/>
<path d="M281.4 181.8l-1.6 1.6M281.7 181.8l-1.6 1.6M281.9 181.8l-1.6 1.6M282.1 181.8l-1.6 1.6M282.4 181.8l-1.6 1.6M282.6 181.8l-1.6 1.6M282.9 181.8l-1.6 1.6M283.1 181.8l-1.6 1.6M283.3 181.8l-1.6 1.6M283.6 181.8l-1.6 1.6M283.8 181.8l-1.6 1.6M284.1 181.8l-1.6 1.6"/>
<path d="M284.1 189.6l-1.3 1.4M284.1 189.4l-1.5 1.6M284.1 190.6l-.3 .4M284.1 190.4l-.6 .6M284.1 190.1l-.8 .9M284.1 183.4l-1.6 1.6M284.1 183.6l-1.6 1.7M284.1 183.9l-1.6 1.6M284.1 184.1l-1.6 1.6M284.1 184.4l-1.6 1.6M284.1 184.6l-1.6 1.6M284.1 184.9l-1.6 1.5"/>
<path d="M284.1 185.1l-1.6 1.6M284.1 185.3l-1.6 1.6M284.1 185.6l-1.6 1.6M284.1 185.8l-1.6 1.6M284.1 186l-1.6 1.6M284.1 186.3l-1.6 1.6M284.1 186.5l-1.6 1.6M284.1 186.8l-1.6 1.6M284.1 187l-1.6 1.6M284.1 187.2l-1.6 1.6M284.1 187.5l-1.6 1.6M284.1 187.7l-1.6 1.6"/>
<path d="M284.1 188l-1.6 1.6M284.1 188.2l-1.6 1.6M284.1 188.5l-1.6 1.5M284.1 188.7l-1.6 1.6M284.1 188.9l-1.6 1.6M284.1 189.2l-1.6 1.6M284.1 189.9l-1 1.1M284.1 190.8l-.1 .2M284.3 181.8l-1.8 1.8M284.5 181.8l-2 2M284.8 181.8l-2.3 2.3M285 181.8l-2.5 2.5"/>
<path d="M285.3 181.8l-2.8 2.7M285.5 181.8l-3 3M285.7 181.8l-1.6 1.6M286 181.8l-1.6 1.6M286.2 181.8l-1.6 1.6M286.4 181.8l-1.5 1.6M286.7 181.8l-1.6 1.6M286.9 181.8l-1.6 1.6M287.2 182l-1.4 1.4M287.2 182.3l-1.2 1.1M287.2 181.8l-1.6 1.6M287.2 183l-.4 .4"/>
<path d="M287.2 182.8l-.7 .6M287.2 182.5l-.9 .9M287.2 183.2l-.2 .2"/>
</g>
<g fill="#4b4b4b">
<path d="M135.8 117.1h.9l-.4 2.6z"/>
<path d="M136.3 82.4l.4 2.5h-.9z"/>
</g>
<text font-size="4" x="231.5" y="197.3">C</text>
<g font-size="3.6" fill="#4b4b4b">
<text x="136.5" y="21.5">Ø0.90</text>
<text x="123.1" y="35.8" transform="rotate(-90 123.1 35.8)">4.00</text>
<text x="23.4" y="47.2" transform="rotate(-90 23.4 47.2)">2.00</text>
<text x="142.5" y="43.2">2.00</text>
<text x="187.5" y="47.2" transform="rotate(-90 187.5 47.2)">2.00</text>
<text x="68.7" y="61.4">B ±0.38</text>
<text x="68.9" y="68.2">A ±0.25</text>
<text x="53.8" y="75.6">2.00</text>
<text x="157" y="76.9">4.0</text>
<text x="142.3" y="92.1" transform="rotate(-90 142.3 92.1)">C</text>
<text x="142.3" y="104.8" transform="rotate(-90 142.3 104.8)">H</text>
<text x="135" y="114.1" transform="rotate(-90 135 114.1)">25mm Maximum</text>
<text x="142.3" y="115.1" transform="rotate(-90 142.3 115.1)">D</text>
</g>
<g font-size="3.6">
<text x="44.5" y="132.8">BF050</text>
<text x="59.6" y="132.8">XX</text>
<text x="69.3" y="132.7">X</text>
<text x="76.9" y="132.7">X</text>
<text x="84.4" y="132.8">XXXX</text>
<text x="98.8" y="132.8">XXXX</text>
<text x="113.2" y="132.7">X</text>
<text x="121.1" y="132.8">X</text>
</g>
<text font-size="3.4" x="148" y="53.3">Recommended PCB Layout</text>
<text font-size="3.1" fill="#4b4b4b" x="78.9" y="76.8">Pin 0.50±0.02 sq.</text>
<text font-size="3.1" x="264.9" y="194.8">www.gct.co</text>
<g font-size="2.7">
<text x="5.8" y="20.2">H</text>
<text x="5.7" y="44.4">G</text>
<text x="5.9" y="68.7">F</text>
<text x="5.9" y="92.9">E</text>
<text x="5.8" y="117.1">D</text>
<text x="5.8" y="141.4">C</text>
<text x="5.9" y="165.6">B</text>
<text x="5.9" y="189.8">A</text>
<text x="24.6" y="204.1">1</text>
<text x="59.4" y="204.1">2</text>
<text x="94.2" y="204.1">3</text>
<text x="128.9" y="204.1">4</text>
<text x="163.7" y="204.1">5</text>
<text x="198.5" y="204.1">6</text>
<text x="233.3" y="204.1">7</text>
<text x="268" y="204.1">8</text>
</g>
<g font-size="2.6">
<text x="248.9" y="17.6">No. of</text>
<text x="263.1" y="17.2">Dimensions</text>
<text x="247.4" y="20.7">Contacts</text>
<text x="263.2" y="21.1">A</text>
<text x="274.8" y="21.1">B</text>
<text x="251.8" y="29">6</text>
<text x="251.8" y="25.1">4</text>
<text x="262.3" y="25.1">2.0</text>
<text x="262.4" y="29">4.0</text>
<text x="273.9" y="29">6.0</text>
<text x="274" y="25.1">4.0</text>
<text x="251.8" y="33">8</text>
<text x="262.3" y="33">6.0</text>
<text x="273.9" y="33">8.0</text>
<text x="251" y="36.9">10</text>
<text x="251" y="40.9">12</text>
<text x="261.5" y="40.9">10.0</text>
<text x="262.3" y="36.9">8.0</text>
<text x="273.1" y="36.9">10.0</text>
<text x="273.1" y="40.9">12.0</text>
<text x="251" y="44.8">14</text>
<text x="261.5" y="44.8">12.0</text>
<text x="273.1" y="44.8">14.0</text>
<text x="251" y="52.7">18</text>
<text x="251" y="48.8">16</text>
<text x="261.5" y="52.7">16.0</text>
<text x="261.5" y="48.8">14.0</text>
<text x="273.1" y="52.7">18.0</text>
<text x="273.1" y="48.8">16.0</text>
<text x="251.1" y="56.7">20</text>
<text x="261.5" y="56.7">18.0</text>
<text x="273.2" y="56.7">20.0</text>
<text x="251.1" y="60.6">22</text>
<text x="251.1" y="64.6">24</text>
<text x="261.6" y="60.6">20.0</text>
<text x="261.6" y="64.6">22.0</text>
<text x="273.2" y="60.6">22.0</text>
<text x="273.2" y="64.6">24.0</text>
<text x="251.1" y="68.5">26</text>
<text x="261.6" y="68.5">24.0</text>
<text x="273.2" y="68.5">26.0</text>
<text x="251.1" y="72.5">28</text>
<text x="251.1" y="76.4">30</text>
<text x="261.6" y="72.5">26.0</text>
<text x="261.6" y="76.4">28.0</text>
<text x="273.2" y="76.4">30.0</text>
<text x="273.2" y="72.5">28.0</text>
<text x="251.1" y="80.4">32</text>
<text x="261.6" y="80.4">30.0</text>
<text x="273.2" y="80.4">32.0</text>
<text x="251.1" y="84.4">34</text>
<text x="251.1" y="88.3">36</text>
<text x="261.6" y="84.4">32.0</text>
<text x="261.6" y="88.3">34.0</text>
<text x="273.2" y="84.4">34.0</text>
<text x="273.2" y="88.3">36.0</text>
<text x="251" y="92.3">38</text>
<text x="261.6" y="92.3">36.0</text>
<text x="273.2" y="92.3">38.0</text>
<text x="251.1" y="96.2">40</text>
<text x="251.1" y="100.2">42</text>
<text x="261.6" y="96.2">38.0</text>
<text x="261.6" y="100.2">40.0</text>
<text x="273.3" y="96.2">40.0</text>
<text x="273.3" y="100.2">42.0</text>
<text x="251.1" y="104.1">44</text>
<text x="261.6" y="104.1">42.0</text>
<text x="273.3" y="104.1">44.0</text>
<text x="251.1" y="108.1">46</text>
<text x="251.1" y="112">48</text>
<text x="261.6" y="108.1">44.0</text>
<text x="261.6" y="112">46.0</text>
<text x="273.3" y="108.1">46.0</text>
<text x="273.3" y="112">48.0</text>
<text x="251.1" y="116">50</text>
<text x="251.1" y="119.9">52</text>
<text x="261.6" y="119.9">50.0</text>
<text x="261.6" y="116">48.0</text>
<text x="273.2" y="119.9">52.0</text>
<text x="273.2" y="116">50.0</text>
<text x="251.1" y="123.9">54</text>
<text x="261.6" y="123.9">52.0</text>
<text x="273.2" y="123.9">54.0</text>
<text x="251.1" y="127.8">56</text>
<text x="251.1" y="131.8">58</text>
<text x="261.6" y="127.8">54.0</text>
<text x="261.6" y="131.8">56.0</text>
<text x="273.2" y="127.8">56.0</text>
<text x="273.2" y="131.8">58.0</text>
<text x="251.1" y="135.7">60</text>
<text x="261.6" y="135.7">58.0</text>
<text x="273.2" y="135.7">60.0</text>
<text x="251.1" y="139.7">62</text>
<text x="251.1" y="143.6">64</text>
<text x="261.6" y="139.7">60.0</text>
<text x="261.6" y="143.6">62.0</text>
<text x="273.2" y="139.7">62.0</text>
<text x="273.2" y="143.6">64.0</text>
<text x="24.6" y="145.1">Contact Plating</text>
<text x="24.8" y="148.2">A = Gold Flash All Over</text>
<text x="251.1" y="147.6">66</text>
<text x="261.6" y="147.6">64.0</text>
<text x="273.2" y="147.6">66.0</text>
<text x="24.6" y="151.3">B = Selective Gold Flash Contact Area/</text>
<text x="29.8" y="154.4">Tin On Tail</text>
<text x="251" y="155.5">70</text>
<text x="251.1" y="151.5">68</text>
<text x="261.6" y="155.5">68.0</text>
<text x="261.6" y="151.5">66.0</text>
<text x="273.2" y="155.5">70.0</text>
<text x="273.2" y="151.5">68.0</text>
<text x="24.6" y="157.5">C = Tin All Over</text>
<text x="24.6" y="160.6">G = 10µ&quot; Gold Contact Area/Tin On Tail</text>
<text x="251.1" y="159.5">72</text>
<text x="261.6" y="159.4">70.0</text>
<text x="273.2" y="159.4">72.0</text>
<text x="24.5" y="163.6">I = 30µ&quot; Gold Contact Area/Tin On Tail</text>
<text x="251" y="163.4">74</text>
<text x="251" y="167.4">76</text>
<text x="261.6" y="167.4">74.0</text>
<text x="261.6" y="163.4">72.0</text>
<text x="273.2" y="167.4">76.0</text>
<text x="273.2" y="163.4">74.0</text>
<text x="251" y="171.3">78</text>
<text x="261.6" y="171.3">76.0</text>
<text x="273.2" y="171.3">78.0</text>
<text x="251.1" y="175.2">80</text>
<text x="261.6" y="175.2">78.0</text>
<text x="273.2" y="175.2">80.0</text>
</g>
<g font-size="2.4">
<text x="187.3" y="61.7">Specifications</text>
<text x="187.2" y="67.5">Material</text>
<text x="188.7" y="70.3">Contact : Copper Alloy</text>
<text x="188.7" y="73.2">Insulator :</text>
<text x="190.1" y="76.1">Standard: Polyamide , Nylon 6T, UL 94-V0</text>
<text x="190.1" y="81.8">Options :Polyester , PBT, UL 94-V0</text>
<text x="190.1" y="78.9">Options :Polymer , LCP, UL 94-V0</text>
<text x="187.2" y="87.5">Plating</text>
<text x="189.4" y="90.4">See Ordering Grid</text>
<text x="187.2" y="96.1">Electrical</text>
<text x="188.7" y="101.9">Insulation Resistance: 1000 MΩ min</text>
<text x="188.8" y="99">Current Rating: 2 Amp Per Pin</text>
<text x="188.7" y="104.7">Contact Resistance: 20 mΩ max.</text>
<text x="188.7" y="107.6">Dielectric Withstand Voltage: AC 500 V</text>
<text x="187.2" y="113.3">Mechanical &amp; Environmental</text>
<text x="188.7" y="116.2">Operating Temperature: -40°C to +105°C</text>
<text x="187.3" y="121.9">Soldering Process:</text>
<text x="188.1" y="124.8">Nylon 6T (Standard) -</text>
<text x="44.6" y="128.5">Ordering Grid</text>
<text x="190.1" y="127.6">IR Reflow: 260°C for 10 sec.</text>
<text x="190.1" y="130.5">Wave:230°C for 5-10 sec</text>
<text x="188.7" y="136.2">LCP (Option) -</text>
<text x="190.1" y="133.4">Manual Solder: 350°C for 3-5 sec</text>
<text x="190.1" y="139.1">IR Reflow: 260°C for 10 sec.</text>
<text x="190.1" y="142">Wave:250°C for 5-10 sec</text>
<text x="188.7" y="147.7">PBT(Option) -</text>
<text x="190.1" y="144.9">Manual Solder: 350°C for 3-5 sec</text>
<text x="189.4" y="153.4">(Not Suitable for High Temperature Process)</text>
<text x="190.1" y="150.6">Manual Solder: 330°C for 3-5 sec</text>
<text x="188.1" y="159.2">Mates with</text>
<text x="190.1" y="162">BF065</text>
<text x="190.1" y="164.9">BF100</text>
<text x="190.1" y="167.8">BF115</text>
<text x="199.9" y="162">BF075</text>
<text x="199.9" y="164.9">BF105</text>
<text x="199.9" y="167.8">BF120</text>
<text x="210.3" y="167.8">BF185</text>
<text x="210.3" y="162">BF080</text>
<text x="210.3" y="164.9">BF110</text>
<text x="220.7" y="162">BF095</text>
<text x="220.7" y="164.9">BF112</text>
<text x="190.1" y="173.5">BF095 Recommended mating length 2.00mm</text>
<text x="190.1" y="176.4">BF120 Recommended mating length 2.00mm</text>
<text x="196.8" y="185.2">2.00mm Pitch Pin Header,Dual Row, Through Hole,</text>
<text x="196.9" y="188">Vertical</text>
</g>
<g font-size="2.3">
<text x="43.8" y="137.4">No. of Contacts</text>
<text x="126.8" y="137.5">Packing Options</text>
<text x="43.9" y="140.2">04 to 80</text>
<text x="126.9" y="140.3">G = Plastic Box (Standard)</text>
<text x="126.8" y="145.6">D = Tube</text>
<text x="126.8" y="148.4">E = Tube with Cap</text>
<text x="126.6" y="152.9">Insulator Material</text>
<text x="126.6" y="155.6">N = Nylon 6T (Standard)</text>
<text x="126.6" y="161.2">P = PBT</text>
<text x="126.6" y="158.4">L = LCP</text>
<text x="106.7" y="164.5">Dimension D (1/100mm) (Tail Length)</text>
<text x="106.9" y="167.2">0300 = 3.00mm (Standard)</text>
<text x="24.9" y="171.8">Dimension H (1/100mm) (Insulator Height)</text>
<text x="25.1" y="177.4">A = 1.5mm</text>
<text x="25.1" y="174.6">B = 2.00mm (Standard)</text>
<text x="91.8" y="181.4">Dimension C (1/100mm) (Post Length)</text>
<text x="92" y="184.2">0200 = 2.00mm (Standard)</text>
<text x="92" y="187">0400 = 4.00mm (Standard)</text>
<text x="92" y="189.7">0600 = 6.00mm (Standard)</text>
</g>
<text font-size="2.2" x="54.1" y="148.2">(Standard)</text>
<g font-size="2.1">
<text x="126.8" y="142.9">B = Tape and Reel with Cap</text>
<text x="106.7" y="169.9">Or specify CustomTail Length</text>
<text x="106.8" y="172.5">eg 0250 = 2.50mm</text>
<text x="106.7" y="175.1">(Maximum 1500 = 15.00mm)</text>
<text x="106.7" y="177.7">(Minimum 0050 = 0.50mm)</text>
<text x="91.8" y="192.4">Or specify Custom Post Length</text>
<text x="91.8" y="197.6">(Maximum 1500 = 15.00mm)</text>
<text x="91.9" y="195">eg 0250 = 2.50mm</text>
<text x="91.8" y="200.2">(Minimum 0050 = 0.50mm)</text>
</g>
<g font-size="2">
<text x="164.8" y="184.2">BF050</text>
<text x="164.9" y="189.5">31st October 2007</text>
</g>
<g font-size="1.8">
<text x="128" y="131.4">Request Samples</text>
<text x="129.5" y="133.5">and Quotation</text>
</g>
<g font-size="1.7">
<text x="200" y="159.2">(Subject to pin length)</text>
<text x="164.5" y="181.6">Part Number</text>
<text x="196.8" y="181.4">Product Description</text>
<text x="164.5" y="186.7">Drawing Date</text>
<text x="166.5" y="191.8">By</text>
<text x="185.2" y="191.8">Tolerances</text>
<text x="165.4" y="195.7">Detail</text>
<text x="175.3" y="196.6">F PCN</text>
<text x="175.3" y="194.7">BF050</text>
<text x="176.6" y="192">CC</text>
<text x="185.7" y="197.5">X.X ± 0.20</text>
<text x="186.3" y="195.5">X. ± 0.30</text>
<text x="207.2" y="194.4">Metric (mm)</text>
<text x="209.5" y="192.5">Units:</text>
<text x="164.2" y="199.1">Revision</text>
<text x="165.6" y="201.3">Date</text>
<text x="174.4" y="201.3">11/09/17</text>
<text x="176.7" y="199.1">F2</text>
<text x="184.6" y="201.6">X.XXX ± 0.10</text>
<text x="185.1" y="199.5">X.XX ± 0.15</text>
<text x="261.4" y="198.8">Not to</text>
<text x="261.6" y="200.8">Scale</text>
<text x="269.5" y="198.8">Drawn By</text>
<text x="271.6" y="200.8">LYH</text>
<text x="279.9" y="198.8">Sheet No.</text>
<text x="282.5" y="200.8">1/1</text>
</g>
<g font-size="1.6">
<text x="197.4" y="197.5">X.X° ± 2°</text>
<text x="198" y="195.6">X.° ± 5°</text>
<text x="195.7" y="201.3">X.XXX° ± 0.5°</text>
<text x="196.9" y="199.4">X.XX° ± 1°</text>
</g>
<g font-size="1.5">
<text x="236.2" y="193.9">copyright of Global Connector</text>
<text x="236.2" y="192.1">This drawing is confidential and</text>
<text x="236.2" y="195.7">Technology, Ltd (GCT).</text>
<text x="236.2" y="197.5">This drawing must not be copied</text>
<text x="236.2" y="201">consent. E &amp; OE</text>
<text x="236.2" y="199.2">or disclosed without written</text>
</g>
<g font-size="1.4">
<text x="193.8" y="191.8">(Except as Noted)</text>
<text x="187.7" y="193.4">Length</text>
<text x="199.1" y="193.4">Angle</text>
</g>
<text font-size="1" x="207.1" y="200.8">3rd Angle Projection</text>
</svg>
